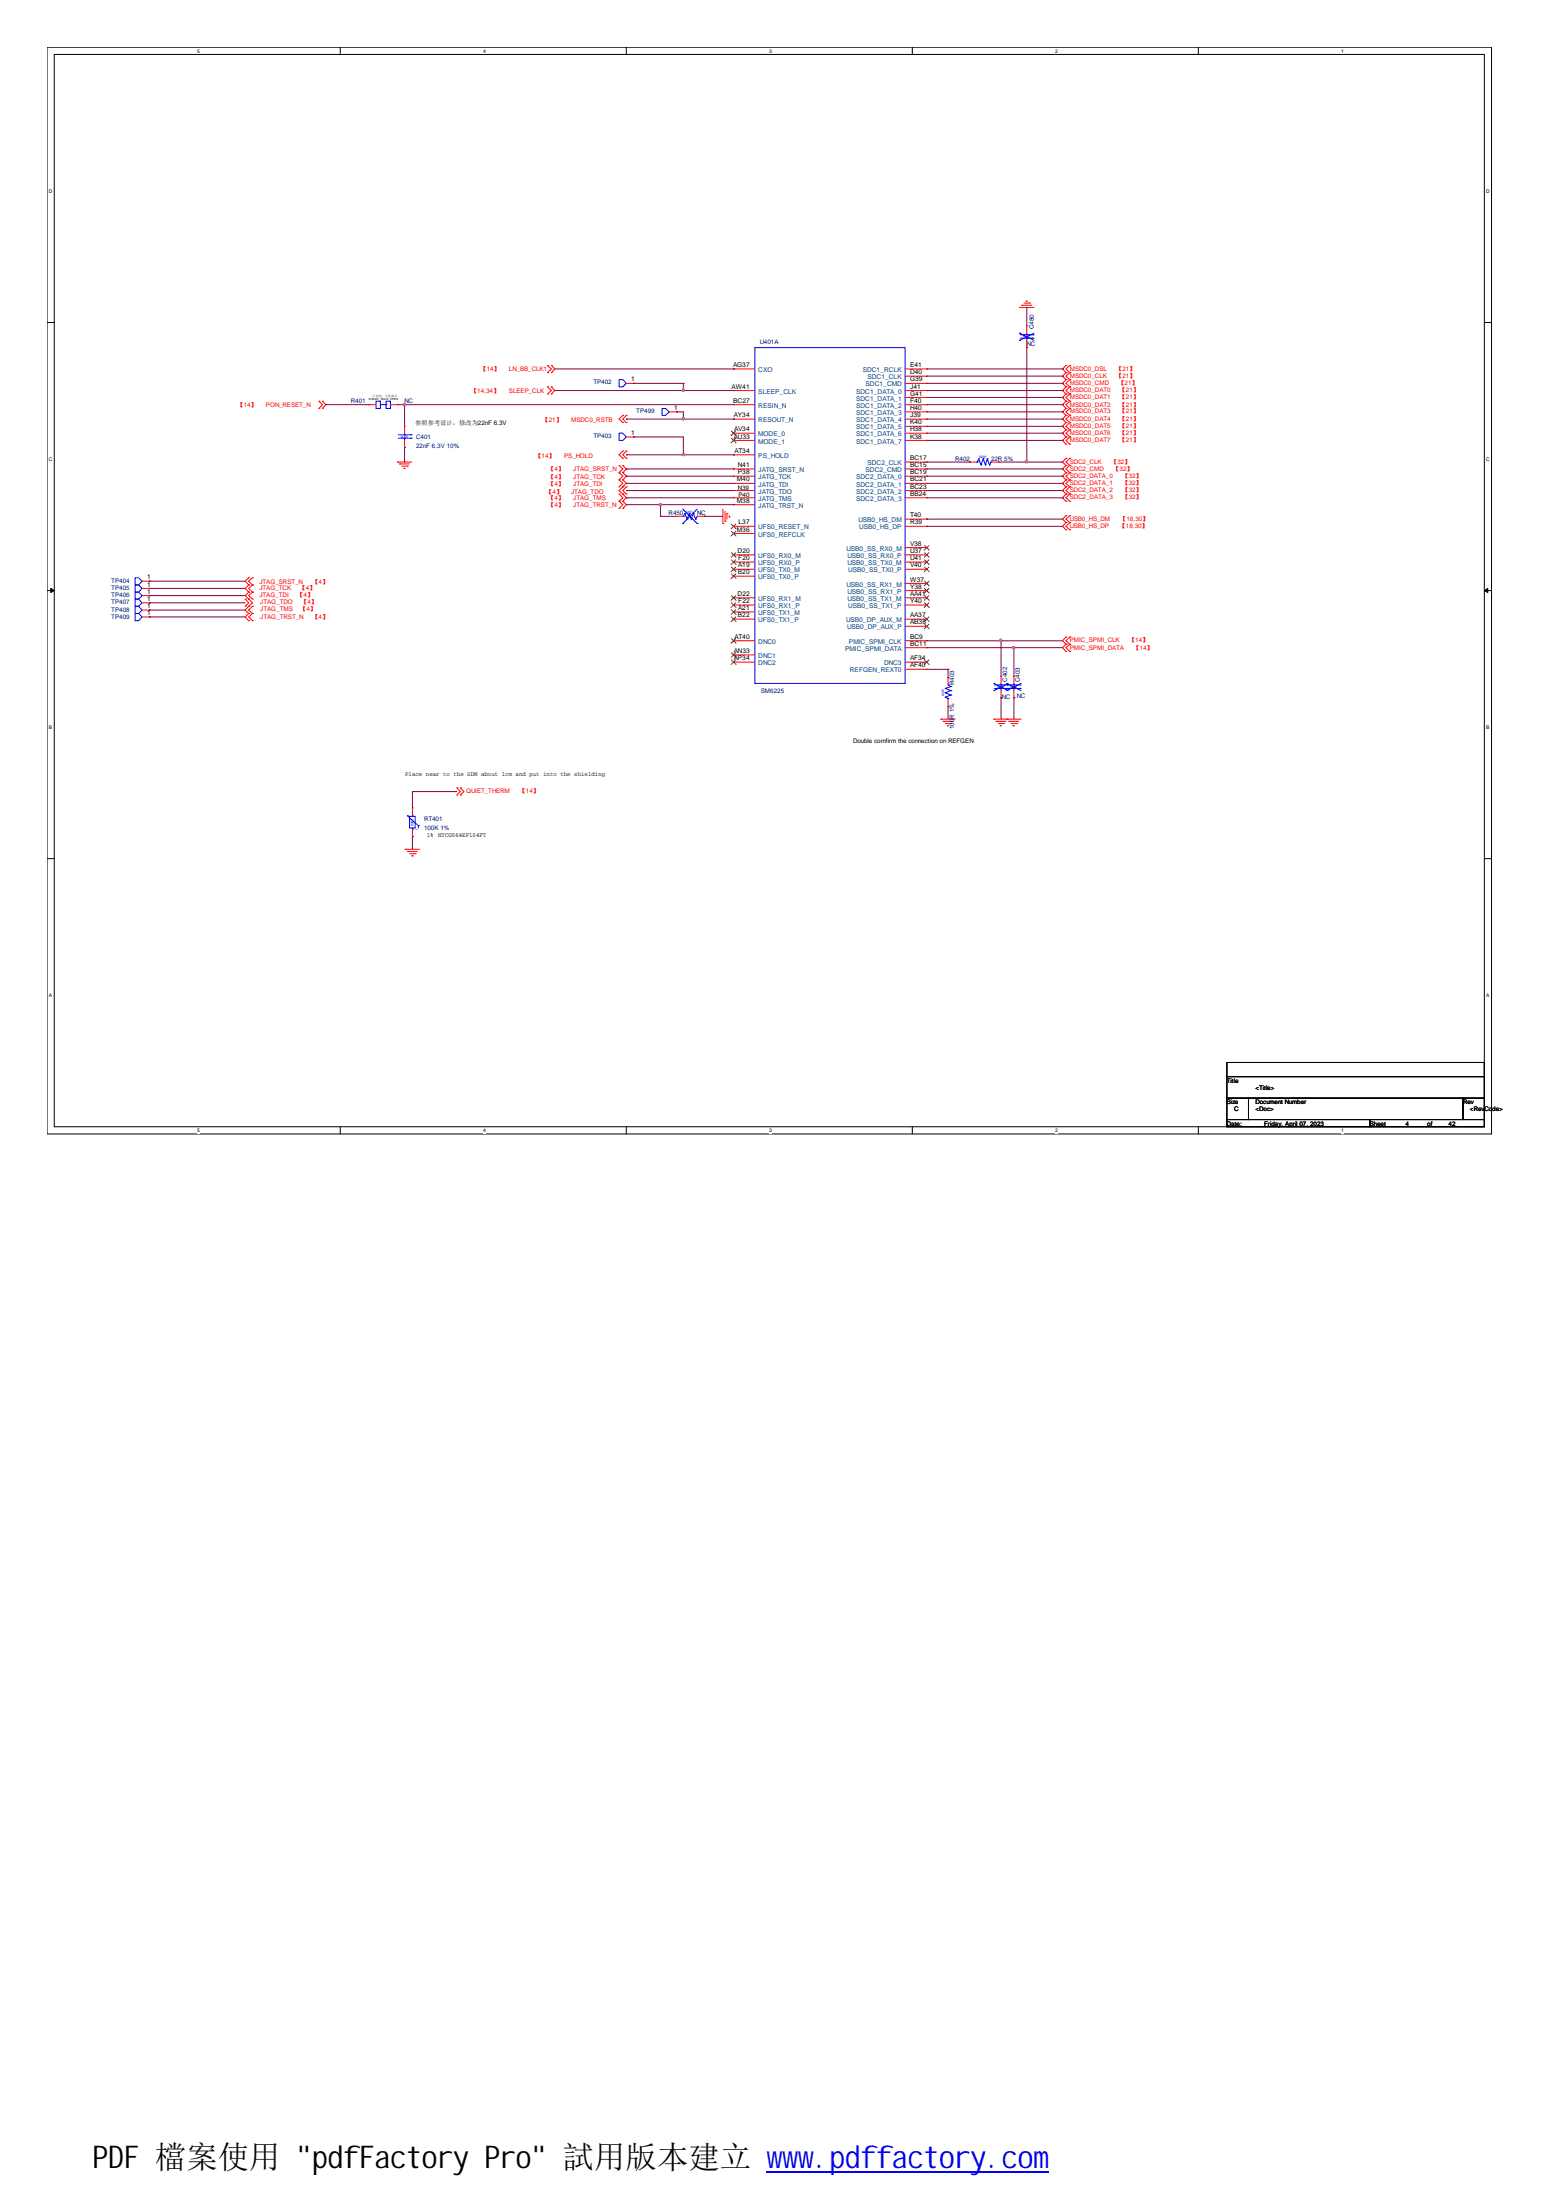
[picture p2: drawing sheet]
<svg xmlns="http://www.w3.org/2000/svg" width="210mm" height="297mm" viewBox="0 0 210 297" stroke-linecap="round" stroke-linejoin="round" font-family="sans-serif">
<path d="M6.3 6.4h195v146.7h-195zM7.3 7.4h193.1v144.7h-193.1z" fill="none" stroke="#000" stroke-width=".13"/>
<g fill="#fff">
<path d="M26.6 6.5h.4v.8h-.4z"/>
<path d="M26.6 152.3h.4v.7h-.4z"/>
</g>
<path d="M45.9 6.4v1M45.9 152.1v1" fill="none" stroke="#000" stroke-width=".13"/>
<g fill="#fff">
<path d="M65.2 6.5h.4v.8h-.4z"/>
<path d="M65.2 152.3h.4v.7h-.4z"/>
</g>
<path d="M84.5 6.4v1M84.5 152.1v1" fill="none" stroke="#000" stroke-width=".13"/>
<g fill="#fff">
<path d="M103.8 6.5h.4v.8h-.4z"/>
<path d="M103.8 152.3h.4v.7h-.4z"/>
</g>
<path d="M123.1 6.4v1M123.1 152.1v1" fill="none" stroke="#000" stroke-width=".13"/>
<g fill="#fff">
<path d="M142.5 6.5h.3v.8h-.3z"/>
<path d="M142.5 152.3h.3v.7h-.3z"/>
</g>
<path d="M161.8 6.4v1M161.8 152.1v1" fill="none" stroke="#000" stroke-width=".13"/>
<g fill="#fff">
<path d="M181.1 6.5h.3v.8h-.3z"/>
<path d="M181.1 152.3h.3v.7h-.3z"/>
<path d="M6.6 25.4h.5v.8h-.5z"/>
<path d="M200.6 25.4h.5v.8h-.5z"/>
<path d="M6.6 61.6h.5v.8h-.5z"/>
<path d="M200.6 61.6h.5v.8h-.5z"/>
</g>
<path d="M6.3 43.5h1M200.4 43.5h.9" fill="none" stroke="#000" stroke-width=".13"/>
<g fill="#fff">
<path d="M6.6 97.8h.5v.8h-.5z"/>
<path d="M200.6 97.8h.5v.8h-.5z"/>
</g>
<path d="M6.3 79.7h1M200.4 79.7h.9" fill="none" stroke="#000" stroke-width=".13"/>
<g fill="#000" stroke="#000" stroke-width=".13">
<path d="M6.9 79.4l.4 .3-.4 .3z" fill-rule="evenodd"/>
<path d="M200.4 79.7l.4-.3v.6z" fill-rule="evenodd"/>
</g>
<g fill="#fff">
<path d="M6.6 134h.5v.8h-.5z"/>
<path d="M200.6 134h.5v.8h-.5z"/>
</g>
<path d="M6.3 115.9h1M200.4 115.9h.9M165.6 143.5h34.8v1.9h-34.8zM165.6 145.4h34.8v2.9h-34.8zM165.6 148.3h2.9v2.9h-2.9zM165.6 151.2h19.3v.9h-19.3zM168.5 148.3h29v2.9h-29zM184.9 151.2h15.5v.9h-15.5zM197.5 148.3h2.9v2.9h-2.9z" fill="none" stroke="#000" stroke-width=".13"/>
<g fill="none" stroke="#f00" stroke-width=".13">
<path d="M43.1 54.2h.1M43.1 55.1h.1M43.1 54.2l.4 .4-.4 .5M43.5 55.1h.1M43.5 54.2h.1M43.5 54.2l.5 .4-.5 .5M49.8 54.6h.1M49.8 54.6h1M52.7 54.6h.9M53.6 54.6h.1M54.6 57.6h.1M54.6 57.6v.9"/>
<path d="M54.6 59.5v.9M73.9 49.3h.1M73.9 50.3h.1M73.9 52.2h.1M73.9 53.2h.1M73.9 49.3l.5 .5-.5 .5M73.9 52.2l.5 .5-.5 .5M74.4 50.3h.1M74.4 49.3h.1M74.4 53.2h.1M74.4 52.2h.1M74.4 49.3l.5 .5-.5 .5"/>
<path d="M74.4 52.2l.5 .5-.5 .5M84.1 56.1h.1M84.1 57.1h.1M84.1 56.1l-.5 .5 .5 .5M84.5 56.1h.1M84.5 57.1h.1M84.5 56.1l-.4 .5 .4 .5M84.5 51.8h1M84.5 59h1M85.5 51.8h.1M85.5 59h.1M90.3 55.6h1"/>
<path d="M91.3 55.6h.1M99 49.8h.1M99 52.7h.1M99 54.6h.1M99 56.6h.1M99 59.5h.1M99 58.5h.1M99 49.8h2.9M99 52.7h2.9M99 54.6h2.9M99 56.6h2.9M99 59.5h2.9"/>
<path d="M99 58.5h2.9M122.2 51.8h2.9M122.2 49.8h2.9M122.2 52.7h2.9M122.2 54.6h2.9M122.2 56.6h2.9M122.2 59.5h2.9M122.2 58.5h2.9M122.2 50.8h2.9M122.2 53.7h2.9M122.2 55.6h2.9M122.2 57.6h2.9"/>
<path d="M125.1 49.8h.1M125.1 50.8h.1M125.1 51.8h.1M125.1 52.7h.1M125.1 53.7h.1M125.1 54.6h.1M125.1 55.6h.1M125.1 56.6h.1M125.1 57.6h.1M125.1 58.5h.1M125.1 59.5h.1M137.6 41.5h.1"/>
<path d="M137.6 41.5h2M137.9 41.2h.1M137.9 41.2h1.4M138.2 40.9h.8M138.5 40.7h.1M138.5 40.7h.2M138.6 44h.1M138.6 46.9h.1M138.6 44v1M138.6 46v.9M139 40.9h.1M143.9 59h.1"/>
<path d="M143.9 60h.1M143.9 58h.1M143.9 57.1h.1M143.9 56.1h.1M143.9 55.1h.1M143.9 54.2h.1M143.9 53.2h.1M143.9 52.2h.1M143.9 51.3h.1M143.9 50.3h.1M143.9 49.3h.1M143.9 59l-.5 .5 .5 .5"/>
<path d="M143.9 58l-.5 .5 .5 .5M143.9 57.1l-.5 .5 .5 .4M143.9 56.1l-.5 .5 .5 .5M143.9 55.1l-.5 .5 .5 .5M143.9 54.2l-.5 .4 .5 .5M143.9 53.2l-.5 .5 .5 .5M143.9 52.2l-.5 .5 .5 .5M143.9 51.3l-.5 .5 .5 .4M143.9 50.3l-.5 .5 .5 .5M143.9 49.3l-.5 .5 .5 .5M144.4 60h.1M144.4 59h.1"/>
<path d="M144.4 58h.1M144.4 57.1h.1M144.4 56.1h.1M144.4 55.1h.1M144.4 54.2h.1M144.4 53.2h.1M144.4 52.2h.1M144.4 51.3h.1M144.4 50.3h.1M144.4 49.3h.1M144.4 59l-.5 .5 .5 .5M144.4 58l-.5 .5 .5 .5"/>
<path d="M144.4 57.1l-.5 .5 .5 .4M144.4 56.1l-.5 .5 .5 .5M144.4 55.1l-.5 .5 .5 .5M144.4 54.2l-.5 .4 .5 .5M144.4 53.2l-.5 .5 .5 .5M144.4 52.2l-.5 .5 .5 .5M144.4 51.3l-.5 .5 .5 .4M144.4 50.3l-.5 .5 .5 .5M144.4 49.3l-.5 .5 .5 .5M19.2 79.4h1M19.2 78.5h1M20.2 79.4h.1"/>
<path d="M20.2 78.5h.1M33.6 79h.1M33.6 78h.1M33.6 80h.1M33.6 78l-.5 .5 .5 .5M33.6 79l-.5 .4 .5 .6M33.6 80l-.5 .4 1 1-.5 .5M34.1 78h.1M34.1 79h.1M34.1 80h.1M34.1 78l-.5 .5 .5 .5M34.1 79l-.5 .4 .5 .6"/>
<path d="M34.1 80l-.5 .4 .5 .5M53.6 62.4h.1M53.6 62.4h2M53.9 62.6h.1M53.9 62.6h1.4M54.2 62.9h.8M54.5 63.2h.1M54.5 63.2h.2M54.6 60.4h.1M55 62.9h.1M83.6 62.9h.1M83.6 63.8h.1"/>
<path d="M83.6 64.8h.1M83.6 65.7h.1M83.6 66.7h.1M83.6 67.7h.1M83.6 68.7h.1M83.6 62.9l.5 .4-.5 .5M83.6 63.8l.5 .5-.5 .5M83.6 64.8l.5 .5-.5 .4M83.6 66.7l.5 .5-.5 .5M83.6 67.7l.5 .4-.5 .6M84.1 60.9h.1M84.1 61.9h.1"/>
<path d="M84.1 63.8h.1M84.1 62.9h.1M84.1 64.8h.1M84.1 65.7h.1M84.1 66.7h.1M84.1 67.7h.1M84.1 68.7h.1M84.1 60.9l-.5 .5 .5 .5M84.1 62.9l.4 .4-.4 .5M84.1 63.8l.4 .5-.4 .5M84.1 64.8l.4 .5-.9 .9 .5 .5M84.1 66.7l.4 .5-.4 .5"/>
<path d="M84.1 67.7l.4 .4-.4 .6M84.5 60.9h.1M84.5 61.9h.1M84.5 65.7h.1M84.5 66.7h.1M84.5 60.9l-.4 .5 .4 .5M84.5 65.7l-.4 .5 .4 .5M91.2 69.7h.1M91.2 69.7h1M94.1 69.7h1M95.1 69.7h.1M97.6 70.7h.1"/>
<path d="M97.6 68.7v2M97.9 70.4h.1M97.9 69v1.4M98.1 69.3h.1M98.1 69.3v.8M98.4 69.8h.1M98.4 69.6v.2M99 61.4h.1M99 63.3h.1M99 64.3h.1M99 65.3h.1M99 66.2h.1"/>
<path d="M99 67.2h.1M99 68.1h.1M99 72h.1M99 71.1h.1M99 74.9h.1M99 75.9h.1M99 76.9h.1M99 77.8h.1M99 61.4h2.9M99 63.3h2.9M99 64.3h2.9M99 65.3h2.9"/>
<path d="M99 66.2h2.9M99 67.2h2.9M99 68.1h2.9M99 72h2.9M99 71.1h2.9M99 74.9h2.9M99 75.9h2.9M99 76.9h2.9M99 77.8h2.9M122.2 62.4h2.9M122.2 63.3h2.9M122.2 64.3h2.9"/>
<path d="M122.2 65.3h2.9M122.2 66.2h2.9M122.2 67.2h2.9M122.2 71.1h2.9M122.2 74.9h2.9M122.2 75.9h2.9M122.2 76.9h2.9M122.2 70.1h2.9M122.2 73.9h2.9M122.2 78.8h2.9M122.2 79.7h2.9M125.1 62.4h.1"/>
<path d="M125.1 63.3h.1M125.1 64.3h.1M125.1 65.3h.1M125.1 66.2h.1M125.1 67.2h.1M125.1 70.1h.1M125.1 71.1h.1M125.1 73.9h.1M125.1 74.9h.1M125.1 75.9h.1M125.1 76.9h.1M125.1 78.8h.1"/>
<path d="M125.1 79.7h.1M130.9 62.4h.1M130.9 62.4h.9M133.8 62.4h.9M134.7 62.4h.1M143.9 61.9h.1M143.9 62.9h.1M143.9 63.8h.1M143.9 64.8h.1M143.9 65.7h.1M143.9 66.7h.1M143.9 67.7h.1"/>
<path d="M143.9 69.6h.1M143.9 70.6h.1M143.9 71.5h.1M143.9 61.9l-.5 .5 .5 .5M143.9 62.9l-.5 .4 .5 .5M143.9 63.8l-.5 .5 .5 .5M143.9 64.8l-.5 .5 .5 .4M143.9 65.7l-.5 .5 .5 .5M143.9 66.7l-.5 .5 .5 .5M143.9 69.6l-.5 .5 .5 .5M143.9 70.6l-.5 .5 .5 .4M144.4 62.9h.1"/>
<path d="M144.4 61.9h.1M144.4 63.8h.1M144.4 64.8h.1M144.4 65.7h.1M144.4 66.7h.1M144.4 67.7h.1M144.4 70.6h.1M144.4 69.6h.1M144.4 71.5h.1M144.4 61.9l-.5 .5 .5 .5M144.4 62.9l-.5 .4 .5 .5M144.4 63.8l-.5 .5 .5 .5"/>
<path d="M144.4 64.8l-.5 .5 .5 .4M144.4 65.7l-.5 .5 .5 .5M144.4 66.7l-.5 .5 .5 .5M144.4 69.6l-.5 .5 .5 .5M144.4 70.6l-.5 .5 .5 .4M19.2 80.4h1M19.2 81.4h1M19.2 82.4h1M19.2 83.3h1M20.2 80.4h.1M20.2 81.4h.1M20.2 82.4h.1"/>
<path d="M20.2 83.3h.1M33.1 80.9h.1M33.1 81.9h.1M33.1 80.9l.5 .5-.5 .5M33.6 80.9h.1M33.6 81.9h.1M33.6 82.8h.1M33.6 83.8h.1M33.6 81.9l-.5 .5 .5 .4M33.6 82.8l-.5 .5 .5 .5M34.1 80.9h.1M34.1 81.9h.1"/>
<path d="M34.1 82.8h.1M34.1 83.8h.1M34.1 81.9l-.5 .5 .5 .4M34.1 82.8l-.5 .5 .5 .5M99 80.7h.1M99 81.7h.1M99 82.6h.1M99 83.6h.1M99 86.5h.1M99 88.4h.1M99 89.4h.1M99 80.7h2.9"/>
<path d="M99 81.7h2.9M99 82.6h2.9M99 83.6h2.9M99 86.5h2.9M99 88.4h2.9M99 89.4h2.9M122.2 80.7h2.9M122.2 81.7h2.9M122.2 83.6h2.9M122.2 86.5h2.9M122.2 89.4h2.9M122.2 84.6h2.9"/>
<path d="M122.2 87.4h2.9M122.2 90.4h2.9M125.1 80.7h.1M125.1 81.7h.1M125.1 83.6h.1M125.1 84.6h.1M125.1 86.5h.1M125.1 87.4h.1M125.1 89.4h.1M125.1 90.4h.1M127 97.1h.1M127 97.1h1.9"/>
<path d="M127.3 97.4h.1M127.3 97.4h1.4M127.6 97.7h.8M127.9 98h.1M127.9 98h.2M128 91.5h.1M128 95.4h.1M128 91.5v1M128 94.4v1M128.4 97.7h.1M134.2 97.1h.1M134.2 97.1h3.6"/>
<path d="M134.5 97.4h.1M134.5 97.4h1.3M134.7 97.7h.8M135 98h.1M135 98h.2M135.1 91.3h.1M135.1 94.2h.1M135.1 91.3v1M135.1 93.2v1M135.5 97.7h.1M135.9 97.1h.1M136.2 97.4h.1"/>
<path d="M136.2 97.4h1.3M136.5 97.7h.7M136.7 98h.1M136.7 98h.2M136.9 91.3h.1M136.9 94.2h.1M136.9 91.3v1M136.9 93.2v1M137.2 97.7h.1M143.9 86h.1M143.9 87h.1M143.9 88h.1"/>
<path d="M143.9 86l-.5 .5 .5 .5M143.9 87l-.5 .4 .5 .6M144.4 87h.1M144.4 86h.1M144.4 88h.1M144.4 86l-.5 .5 .5 .5M144.4 87l-.5 .4 .5 .6M54.7 114.7h.1M54.7 114.7h1.9M55 115h.1M55 115h1.3M55.3 115.3h.7"/>
<path d="M55.6 115.6h.1M55.6 115.6h.2M55.7 109.1h.1M55.7 112.9h.1M55.7 109.1v1M55.7 112v.9M56 115.3h.1M61.7 107.3h.1M61.7 106.4h.1M61.7 106.4l.4 .5-.4 .4M62.1 107.3h.1M62.1 106.4h.1"/>
<path d="M62.1 106.4l.5 .5-.5 .4"/>
</g>
<g fill="none" stroke="#00f" stroke-width=".13">
<path d="M50.8 54.2h.6v.9h-.6zM51.4 54.6h.7M52.1 54.2h.6v.9h-.6zM52.1 54.6h.1M53.8 59.2h1.7M53.8 58.7h1.7M54.6 58.7h.1M54.6 59.2h.1M54.6 58.5v.2M54.6 59.2v.3M55.5 59.2h.1M55.5 58.7h.1"/>
<path d="M83.6 51.3h.5l.4 .5-.4 .4h-.5zM83.6 58.5h.5l.4 .5-.4 .5h-.5zM89.4 55.1h.4l.5 .5-.5 .5h-.4zM101.9 46.9h20.3v45.4h-20.3zM137.6 46h.1M137.6 45h.1M137.6 45l2 1M137.7 45.7h1.7M137.7 45.2h1.7M138.6 45.2h.1M138.6 45.7h.1M138.6 45v.2"/>
<path d="M138.6 45.7v.3M139.4 45.7h.1M139.4 45.2h.1M139.6 45l-2 1M18.2 79h.5l.5 .4-.5 .6h-.5zM18.2 80h.5l.5 .4-.5 .5h-.5zM18.2 78h.5l.5 .5-.5 .5h-.5zM92.2 70.7h.1M92.2 69.7h.1M92.2 68.7l1.9 2M92.5 69.3h.1M92.5 69.3l-.3 .4"/>
<path d="M92.5 69.3l.3 .8M92.8 70.1h.1M93 69.3h.1M93 69.3l-.2 .8M93 69.3l.3 .8M93.3 70.1h.1M93.6 69.3h.1M93.6 69.3l-.3 .8M93.6 69.3l.3 .8M93.9 70.1h.1M94.1 69.7h.1M94.1 70.7h.1"/>
<path d="M94.1 69.7l-.2 .4M94.1 68.7l-1.9 2M131.8 62.4h.1M131.9 62.4h.1M132.1 62h.1M132.1 62l-.2 .4M132.1 62l.3 .8M132.4 62.8h.1M132.7 62h.1M132.7 62l-.3 .8M132.7 62l.3 .8M133 62.8h.1"/>
<path d="M133.3 62h.1M133.3 62l-.3 .8M133.3 62l.3 .8M133.6 62.8h.1M133.8 62.4h.1M133.8 62.4l-.2 .4M18.2 80.9h.5l.5 .5-.5 .5h-.5zM18.2 81.9h.5l.5 .5-.5 .4h-.5zM18.2 82.8h.5l.5 .5-.5 .5h-.5zM127.6 94.1h.1M127.6 93.5h.1M127.6 92.9h.1"/>
<path d="M127.6 94.1l.4 .2M127.6 93.5l.8 .3M127.6 92.9l.8 .3M128 92.5h.1M128 94.3h.1M128 92.5l.4 .2M128 94.3v.1M128.4 93.8h.1M128.4 93.2h.1M128.4 92.7h.1M128.4 93.8l-.8 .3M128.4 93.2l-.8 .3"/>
<path d="M128.4 92.7l-.8 .2M134.2 93.2h.1M134.2 92.3h.1M134.2 92.3l1.9 .9M134.2 92.9h3.5M134.2 92.5h3.5M135.1 92.5h.1M135.1 92.9h.1M135.1 92.3v.2M135.1 92.9v.3M135.9 93.2h.1M135.9 92.3h.1"/>
<path d="M135.9 92.3l1.9 .9M136 92.9h.1M136 92.5h.1M136.1 92.3l-1.9 .9M136.9 92.5h.1M136.9 92.9h.1M136.9 92.3v.2M136.9 92.9v.3M137.7 92.9h.1M137.7 92.5h.1M137.8 92.3l-1.9 .9M55 110.1h.1"/>
<path d="M55 110.1l1.5 1.4M55.3 110.2h.7v1.6h-.7zM55.7 110.1h.1M55.7 112h.1M55.7 110.1v.1M55.7 111.8v.2M56.5 111.5h.1M56.5 111.5v.3"/>
</g>
<g fill="none" stroke="#804000" stroke-width=".13">
<path d="M98.7 59.2l.7 .6M98.7 58.2l.7 .6M99.3 59.2l-.6 .6M99.3 58.2l-.6 .6M98.7 71.7l.7 .7M98.7 70.8l.7 .6M98.7 74.6l.7 .7M98.7 75.6l.7 .6M98.7 76.6l.7 .6M98.7 77.5l.7 .6M99.3 71.7l-.6 .7M99.3 70.8l-.6 .6"/>
<path d="M99.3 74.6l-.6 .7M99.3 75.6l-.6 .6M99.3 76.6l-.6 .6M99.3 77.5l-.6 .6M124.8 73.6l.6 .7M124.8 74.6l.6 .7M124.8 75.6l.6 .6M124.8 76.6l.6 .6M124.8 78.5l.6 .6M124.8 79.4l.6 .7M125.4 73.6l-.6 .7M125.4 74.6l-.6 .7"/>
<path d="M125.4 75.6l-.6 .6M125.4 76.6l-.6 .6M125.4 78.5l-.6 .6M125.4 79.4l-.6 .7M98.7 80.4l.7 .7M98.7 81.4l.7 .6M98.7 82.3l.7 .7M98.7 83.3l.7 .6M98.7 86.2l.7 .7M98.7 88.1l.7 .7M98.7 89.1l.7 .6M99.3 80.4l-.6 .7"/>
<path d="M99.3 81.4l-.6 .6M99.3 82.3l-.6 .7M99.3 83.3l-.6 .6M99.3 86.2l-.6 .7M99.3 88.1l-.6 .7M99.3 89.1l-.6 .6M124.8 80.4l.6 .7M124.8 81.4l.6 .6M124.8 83.3l.6 .6M124.8 84.3l.6 .6M124.8 89.1l.6 .6M125.4 80.4l-.6 .7"/>
<path d="M125.4 81.4l-.6 .6M125.4 83.3l-.6 .6M125.4 84.3l-.6 .6M125.4 89.1l-.6 .6"/>
</g>
<g fill="none" stroke="#800040" stroke-width=".13">
<path d="M44 54.6h.1M44 54.6h5.8M53.6 54.6h45.4M54.6 54.6h.1M54.6 54.6v3M74.9 49.8h24.1M74.9 52.7h24.1M84.5 56.6h.1M84.5 56.6h14.5M85.5 51.8h.1M85.5 59h.1M85.5 51.8h6.7"/>
<path d="M85.5 59h6.7v2.4M91.3 55.6h.1M91.3 55.6h.9v1M92.2 51.8h.1M92.2 52.7h.1M92.2 56.6h.1M92.2 51.8v.9M99 49.8h.1M99 52.7h.1M99 56.6h.1M125.1 49.8h18.3M125.1 51.8h18.3"/>
<path d="M125.1 52.7h18.3M125.1 54.6h18.3M125.1 55.6h18.3M125.1 59.5h18.3M125.1 58.5h18.3M125.1 57.6h18.3M125.1 56.6h18.3M125.1 53.7h18.3M125.1 50.8h18.3M138.6 46.9h.1M138.6 41.5h.1M138.6 41.5v2.5"/>
<path d="M138.6 46.9v15.5M143.4 59.5h.1M143.4 58.5h.1M143.4 57.6h.1M143.4 56.6h.1M143.4 55.6h.1M143.4 54.6h.1M143.4 53.7h.1M143.4 52.7h.1M143.4 51.8h.1M143.4 50.8h.1M143.4 49.8h.1"/>
<path d="M20.2 78.5h.1M20.2 79.4h.1M20.2 78.5h12.9M20.2 79.4h12.9M54.6 60.4h.1M54.6 60.4v2M84.5 61.4h.1M84.5 63.3h.1M84.5 64.3h.1M84.5 65.3h.1M84.5 66.2h.1M84.5 67.2h.1"/>
<path d="M84.5 61.4h14.5M84.5 63.3h14.5M84.5 64.3h14.5M84.5 65.3h14.5M84.5 66.2h14.5M84.5 67.2h14.5M84.5 68.1h14.5M89.2 68.1h.1M89.2 69.7h.1M89.2 69.7h2M89.2 68.1v1.6M92.2 61.4h.1"/>
<path d="M95.1 69.7h.1M95.1 69.7h2.5M99 61.4h.1M99 68.1h.1M125.1 70.1h.1M125.1 71.1h.1M125.1 62.4h5.8M125.1 63.3h18.3M125.1 64.3h18.3M125.1 65.3h18.3M125.1 66.2h18.3M125.1 67.2h18.3"/>
<path d="M125.1 70.1h18.3M125.1 71.1h18.3M130.9 62.4h.1M134.7 62.4h8.7M138.6 62.4h.1M143.4 67.2h.1M143.4 63.3h.1M143.4 64.3h.1M143.4 66.2h.1M143.4 65.3h.1M20.2 80.4h.1M20.2 81.4h.1"/>
<path d="M20.2 82.4h.1M20.2 83.3h.1M20.2 80.4h12.9M20.2 81.4h12.9M20.2 82.4h12.9M20.2 83.3h12.9M125.1 86.5h18.3M125.1 87.4h18.3M125.1 90.4h2.9M128 90.4h.1M128 95.4h.1M128 91.5h.1"/>
<path d="M128 90.4v1.1M128 95.4v1.7M135.1 86.5h.1M135.1 94.2h.1M135.1 86.5v4.8M135.1 94.2v2.9M136.9 87.4h.1M136.9 94.2h.1M136.9 87.4v3.9M136.9 94.2v2.9M55.7 106.9h.1M55.7 112.9h.1"/>
<path d="M55.7 106.9h6M55.7 106.9v2.2M55.7 112.9v1.8"/>
</g>
<g fill="#f0f" stroke="#f0f" stroke-width=".13">
<path d="M92.1 52.6h.3v.2h-.3z" fill-rule="evenodd"/>
<path d="M54.5 54.5h.2v.3h-.2z" fill-rule="evenodd"/>
<path d="M92.1 61.2h.3v.3h-.3z" fill-rule="evenodd"/>
<path d="M135 86.3h.2v.3h-.2z" fill-rule="evenodd"/>
<path d="M136.7 87.3h.2v.3h-.2z" fill-rule="evenodd"/>
<path d="M89 68h.3v.3h-.3z" fill-rule="evenodd"/>
<path d="M138.4 62.2h.3v.3h-.3z" fill-rule="evenodd"/>
<path d="M92.1 56.4h.3v.3h-.3z" fill-rule="evenodd"/>
<path d="M92.1 52.6h.3v.2h-.3z" fill-rule="evenodd"/>
<path d="M54.5 54.5h.2v.3h-.2z" fill-rule="evenodd"/>
<path d="M92.1 61.2h.3v.3h-.3z" fill-rule="evenodd"/>
<path d="M135 86.3h.2v.3h-.2z" fill-rule="evenodd"/>
<path d="M136.7 87.3h.2v.3h-.2z" fill-rule="evenodd"/>
<path d="M89 68h.3v.3h-.3z" fill-rule="evenodd"/>
<path d="M138.4 62.2h.3v.3h-.3z" fill-rule="evenodd"/>
<path d="M92.1 56.4h.3v.3h-.3z" fill-rule="evenodd"/>
</g>
<path d="M103.5 293.2h38.1" fill="none" stroke="#00f" stroke-width=".21"/>
<text font-size="4.2" x="12.5" y="292.7">PDF 檔案使用 &quot;pdfFactory Pro&quot; 試用版本建立 www.pdffactory.com</text>
<g font-size=".9">
<text x="85.2" y="51.5">1</text>
<text x="98.8" y="52.5">AW41</text>
<text x="99" y="49.6">AG37</text>
<text x="122.9" y="49.6">E41</text>
<text x="122.9" y="52.5">J41</text>
<text x="122.9" y="53.4">G41</text>
<text x="122.9" y="50.5">D40</text>
<text x="122.9" y="51.5">G39</text>
<text x="85.2" y="58.7">1</text>
<text x="91" y="55.4">1</text>
<text x="99" y="54.4">BC27</text>
<text x="99.1" y="56.3">AY34</text>
<text x="99.1" y="59.2">AU33</text>
<text x="99.1" y="58.2">AV34</text>
<text x="122.9" y="54.4">F40</text>
<text x="122.9" y="55.4">H40</text>
<text x="122.9" y="56.3">J39</text>
<text x="122.9" y="57.3">K40</text>
<text x="122.9" y="58.2">H38</text>
<text x="122.9" y="59.2">K38</text>
<text x="99.1" y="61.2">AT34</text>
<text x="99.5" y="65">M40</text>
<text x="99.6" y="63.1">N41</text>
<text x="99.6" y="64">P38</text>
<text x="122.9" y="64">BC19</text>
<text x="122.9" y="65">BC21</text>
<text x="122.9" y="66">BC23</text>
<text x="122.9" y="62.1">BC17</text>
<text x="122.9" y="63.1">BC15</text>
<text x="99.5" y="67.9">M38</text>
<text x="99.5" y="71.8">M36</text>
<text x="99.7" y="70.8">L37</text>
<text x="122.9" y="67">BB24</text>
<text x="122.9" y="69.8">T40</text>
<text x="122.9" y="70.8">R39</text>
<text x="99.6" y="74.7">D20</text>
<text x="99.6" y="77.5">B20</text>
<text x="99.7" y="75.6">F20</text>
<text x="99.7" y="76.6">A19</text>
<text x="122.9" y="73.7">V38</text>
<text x="122.9" y="74.7">U37</text>
<text x="122.9" y="75.6">U41</text>
<text x="122.9" y="76.6">V40</text>
<text x="19.9" y="79.2">1</text>
<text x="19.9" y="80.2">1</text>
<text x="19.9" y="81.1">1</text>
<text x="19.9" y="82.1">1</text>
<text x="19.9" y="83">1</text>
<text x="19.9" y="78.2">1</text>
<text x="99.6" y="80.5">D22</text>
<text x="99.6" y="83.3">B22</text>
<text x="99.7" y="81.4">F22</text>
<text x="99.7" y="82.4">A21</text>
<text x="122.9" y="78.5">W37</text>
<text x="122.9" y="79.5">Y38</text>
<text x="122.9" y="80.5">AA41</text>
<text x="122.9" y="81.4">Y40</text>
<text x="122.9" y="83.3">AA37</text>
<text x="99.1" y="88.2">AN33</text>
<text x="99.1" y="89.1">AP34</text>
<text x="99.1" y="86.3">AT40</text>
<text x="122.9" y="84.3">AB38</text>
<text x="122.9" y="86.3">BC9</text>
<text x="122.9" y="87.2">BC11</text>
<text x="122.9" y="89.1">AF34</text>
<text x="122.9" y="90.1">AF40</text>
</g>
<g font-size=".9" fill="#004080">
<text x="102.4" y="50.2">CXO</text>
<text x="102.4" y="53.2">SLEEP_CLK</text>
<text x="115.6" y="53.2">SDC1_DATA_0</text>
<text x="116.5" y="50.2">SDC1_RCLK</text>
<text x="116.8" y="52.2">SDC1_CMD</text>
<text x="117.1" y="51.2">SDC1_CLK</text>
<text x="102.4" y="55.1">RESIN_N</text>
<text x="102.4" y="57">RESOUT_N</text>
<text x="102.4" y="59.9">MODE_1</text>
<text x="102.4" y="58.9">MODE_0</text>
<text x="115.6" y="54.1">SDC1_DATA_1</text>
<text x="115.6" y="55.1">SDC1_DATA_2</text>
<text x="115.6" y="56">SDC1_DATA_3</text>
<text x="115.6" y="57">SDC1_DATA_4</text>
<text x="115.6" y="58">SDC1_DATA_5</text>
<text x="115.6" y="58.9">SDC1_DATA_6</text>
<text x="115.6" y="59.9">SDC1_DATA_7</text>
<text x="102.4" y="61.8">PS_HOLD</text>
<text x="102.4" y="63.7">JATG_SRST_N</text>
<text x="102.4" y="64.7">JATG_TCK</text>
<text x="102.4" y="65.7">JATG_TDI</text>
<text x="115.6" y="64.7">SDC2_DATA_0</text>
<text x="115.6" y="65.7">SDC2_DATA_1</text>
<text x="116.8" y="63.7">SDC2_CMD</text>
<text x="117.1" y="62.8">SDC2_CLK</text>
<text x="102.4" y="66.7">JATG_TDO</text>
<text x="102.4" y="67.6">JATG_TMS</text>
<text x="102.4" y="68.6">JATG_TRST_N</text>
<text x="102.4" y="71.5">UFS0_RESET_N</text>
<text x="115.6" y="66.7">SDC2_DATA_2</text>
<text x="115.6" y="67.6">SDC2_DATA_3</text>
<text x="115.9" y="70.5">USB0_HS_DM</text>
<text x="116" y="71.5">USB0_HS_DP</text>
<text x="102.4" y="72.5">UFS0_REFCLK</text>
<text x="102.4" y="75.3">UFS0_RX0_M</text>
<text x="102.4" y="76.3">UFS0_RX0_P</text>
<text x="102.4" y="77.3">UFS0_TX0_M</text>
<text x="114.3" y="74.4">USB0_SS_RX0_M</text>
<text x="114.4" y="75.3">USB0_SS_RX0_P</text>
<text x="114.4" y="76.3">USB0_SS_TX0_M</text>
<text x="114.5" y="77.3">USB0_SS_TX0_P</text>
<text x="102.4" y="78.2">UFS0_TX0_P</text>
<text x="102.4" y="81.1">UFS0_RX1_M</text>
<text x="102.4" y="82.1">UFS0_RX1_P</text>
<text x="102.4" y="83">UFS0_TX1_M</text>
<text x="114.3" y="79.2">USB0_SS_RX1_M</text>
<text x="114.4" y="80.2">USB0_SS_RX1_P</text>
<text x="114.4" y="81.1">USB0_SS_TX1_M</text>
<text x="114.5" y="82.1">USB0_SS_TX1_P</text>
<text x="102.4" y="84">UFS0_TX1_P</text>
<text x="102.4" y="86.9">DNC0</text>
<text x="102.4" y="88.8">DNC1</text>
<text x="102.4" y="89.8">DNC2</text>
<text x="114.1" y="87.9">PMIC_SPMI_DATA</text>
<text x="114.2" y="84">USB0_DP_AUX_M</text>
<text x="114.3" y="85">USB0_DP_AUX_P</text>
<text x="114.6" y="86.9">PMIC_SPMI_CLK</text>
<text x="119.3" y="89.8">DNC3</text>
<text x="114.7" y="90.8">REFGEN_REXT0</text>
</g>
<g font-size=".8" fill="#000080">
<text x="102.6" y="46.4">U401A</text>
<text x="138.6" y="46.8">NC</text>
<text x="139.6" y="44.4" transform="rotate(-90 139.6 44.4)">C480</text>
<text x="80.1" y="51.9">TP402</text>
<text x="47.4" y="54.5">R401</text>
<text x="54.6" y="54.5">NC</text>
<text x="56.2" y="59.3">C401</text>
<text x="80.1" y="59.1">TP403</text>
<text x="85.9" y="55.7">TP499</text>
<text x="56.2" y="60.5">22nF 6.3V 10%</text>
<text x="128.9" y="62.2">R402</text>
<text x="133.8" y="62.2">22R 5%</text>
<text x="90.3" y="69.5">R450</text>
<text x="94.1" y="69.5">NC</text>
<text x="15" y="79.7">TP405</text>
<text x="15" y="80.6">TP406</text>
<text x="15" y="81.6">TP407</text>
<text x="15" y="82.6">TP408</text>
<text x="15" y="83.6">TP409</text>
<text x="15" y="78.7">TP404</text>
<text x="102.7" y="93.5">SM6225</text>
<text x="128.8" y="92.5" transform="rotate(-90 128.8 92.5)">R403</text>
<text x="135.2" y="94.3">NC</text>
<text x="135.9" y="92" transform="rotate(-90 135.9 92)">C402</text>
<text x="137.2" y="94.3">NC</text>
<text x="137.7" y="92.1" transform="rotate(-90 137.7 92.1)">C403</text>
<text x="128.8" y="98.5" transform="rotate(-90 128.8 98.5)">100R 1%</text>
<text x="57.2" y="110.9">RT401</text>
<text x="57.2" y="112">100K 1%</text>
</g>
<g font-size=".8" fill="#f00">
<text x="63.6" y="53">【14,34】</text>
<text x="64.9" y="50.2">【14】</text>
<text x="68.7" y="50.2">LN_BB_CLK1</text>
<text x="68.7" y="53">SLEEP_CLK</text>
<text x="144.4" y="53.9">MSDC0_DAT1</text>
<text x="144.4" y="52.9">MSDC0_DAT0</text>
<text x="144.4" y="52">MSDC0_CMD</text>
<text x="144.4" y="51">MSDC0_CLK</text>
<text x="144.4" y="50.1">MSDC0_DSL</text>
<text x="150.7" y="51">【21】</text>
<text x="150.7" y="50.1">【21】</text>
<text x="151" y="52">【21】</text>
<text x="151.1" y="53.9">【21】</text>
<text x="151.1" y="52.9">【21】</text>
<text x="32" y="55">【14】</text>
<text x="35.9" y="55">PON_RESET_N</text>
<text x="73.2" y="57">【21】</text>
<text x="77.1" y="57">MSDC0_RSTB</text>
<text x="144.4" y="59.7">MSDC0_DAT7</text>
<text x="144.4" y="58.7">MSDC0_DAT6</text>
<text x="144.4" y="57.8">MSDC0_DAT5</text>
<text x="144.4" y="56.8">MSDC0_DAT4</text>
<text x="144.4" y="55.8">MSDC0_DAT3</text>
<text x="144.4" y="54.9">MSDC0_DAT2</text>
<text x="151.1" y="59.7">【21】</text>
<text x="151.1" y="58.7">【21】</text>
<text x="151.1" y="57.8">【21】</text>
<text x="151.1" y="56.8">【21】</text>
<text x="151.1" y="55.8">【21】</text>
<text x="151.1" y="54.9">【21】</text>
<text x="72.3" y="61.8">【14】</text>
<text x="74" y="63.7">【4】</text>
<text x="74" y="64.6">【4】</text>
<text x="74" y="65.6">【4】</text>
<text x="76.2" y="61.8">PS_HOLD</text>
<text x="77.4" y="63.7">JTAG_SRST_N</text>
<text x="77.4" y="64.6">JTAG_TCK</text>
<text x="77.4" y="65.6">JTAG_TDI</text>
<text x="144.4" y="62.6">SDC2_CLK</text>
<text x="144.4" y="63.6">SDC2_CMD</text>
<text x="144.4" y="64.5">SDC2_DATA_0</text>
<text x="144.4" y="65.5">SDC2_DATA_1</text>
<text x="150" y="62.6">【32】</text>
<text x="150.3" y="63.6">【32】</text>
<text x="151.5" y="64.5">【32】</text>
<text x="151.5" y="65.5">【32】</text>
<text x="73.7" y="66.7">【4】</text>
<text x="74" y="67.5">【4】</text>
<text x="74" y="68.5">【4】</text>
<text x="77.1" y="66.7">JTAG_TDO</text>
<text x="77.4" y="67.5">JTAG_TMS</text>
<text x="77.4" y="68.5">JTAG_TRST_N</text>
<text x="144.4" y="66.4">SDC2_DATA_2</text>
<text x="144.4" y="67.4">SDC2_DATA_3</text>
<text x="144.4" y="70.3">USB0_HS_DM</text>
<text x="144.4" y="71.3">USB0_HS_DP</text>
<text x="151.1" y="71.3">【18,30】</text>
<text x="151.2" y="70.3">【18,30】</text>
<text x="151.5" y="66.4">【32】</text>
<text x="151.5" y="67.4">【32】</text>
<text x="35" y="78.8">JTAG_SRST_N</text>
<text x="35" y="79.7">JTAG_TCK</text>
<text x="35" y="80.6">JTAG_TDI</text>
<text x="35.1" y="81.6">JTAG_TDO</text>
<text x="35.1" y="82.5">JTAG_TMS</text>
<text x="35.1" y="83.6">JTAG_TRST_N</text>
<text x="40.1" y="80.6">【4】</text>
<text x="40.4" y="79.7">【4】</text>
<text x="40.5" y="82.5">【4】</text>
<text x="40.6" y="81.6">【4】</text>
<text x="42.2" y="78.8">【4】</text>
<text x="42.2" y="83.6">【4】</text>
<text x="144.4" y="86.7">PMIC_SPMI_CLK</text>
<text x="144.4" y="87.7">PMIC_SPMI_DATA</text>
<text x="152.4" y="86.7">【14】</text>
<text x="153" y="87.7">【14】</text>
<text x="62.9" y="107">QUIET_THERM</text>
<text x="70.1" y="107">【14】</text>
</g>
<g font-size=".8">
<text x="56" y="57.4">参照参考设计，修改为22nF 6.3V</text>
<text x="99.6" y="66.2">N39</text>
<text x="99.7" y="67.1">P40</text>
<text x="115.1" y="100.3">Double comfirm the connection on REFGEN</text>
<text x="54.7" y="104.8">Place near to the SDM about 1cm and put into the shielding</text>
<text x="57.6" y="113">1%</text>
<text x="59.1" y="113">NTCG064EF104FT</text>
<text x="165.6" y="146.2">Title</text>
<text x="165.6" y="149.1">Size</text>
<text x="169.5" y="147.1">&lt;Title&gt;</text>
<text x="169.5" y="149.1">Document Number</text>
<text x="197.5" y="149.1">Rev</text>
<text x="165.6" y="152">Date:</text>
<text x="166.6" y="150.1">C</text>
<text x="169.5" y="150.1">&lt;Doc&gt;</text>
<text x="170.6" y="152">Friday, April 07, 2023</text>
<text x="184.9" y="152">Sheet</text>
<text x="189.7" y="152">4</text>
<text x="192.7" y="152">of</text>
<text x="195.5" y="152">42</text>
<text x="198.4" y="150.1">&lt;Rev</text>
<text x="200.4" y="150.1">Code&gt;</text>
</g>
<g font-size=".7">
<text x="26.6" y="7.1">5</text>
<text x="65.2" y="7.1">4</text>
<text x="103.8" y="7.1">3</text>
<text x="142.5" y="7.1">2</text>
<text x="181.1" y="7.1">1</text>
<text x="6.6" y="26.1">D</text>
<text x="200.6" y="26.1">D</text>
<text x="6.6" y="62.3">C</text>
<text x="200.6" y="62.3">C</text>
<text x="6.6" y="98.5">B</text>
<text x="200.6" y="98.5">B</text>
<text x="6.6" y="134.6">A</text>
<text x="200.6" y="134.6">A</text>
<text x="26.6" y="152.9">5</text>
<text x="65.2" y="152.9">4</text>
<text x="103.8" y="152.9">3</text>
<text x="142.5" y="152.9">2</text>
<text x="181.1" y="152.9">1</text>
</g>
<g font-size=".5" fill="#00f">
<text x="138.1" y="45.5">0201</text>
<text x="54.1" y="59.1">0201</text>
<text x="132.2" y="61.9">0201</text>
<text x="92.5" y="69.2">0201</text>
<text x="127.5" y="94" transform="rotate(-90 127.5 94)">0201</text>
<text x="134.6" y="92.9">0201</text>
<text x="136.4" y="92.9">0201</text>
<text x="55.8" y="111.6" transform="rotate(-90 55.8 111.6)">0201</text>
</g>
<g font-size=".4">
<text x="50.3" y="53.6">已直连，无需贴片</text>
<text x="49.8" y="54">RS0201_SOLD_OPEN</text>
</g>
<text font-size=".4" fill="#00f" x="56.4" y="112" transform="rotate(-90 56.4 112)">T</text>
</svg>
